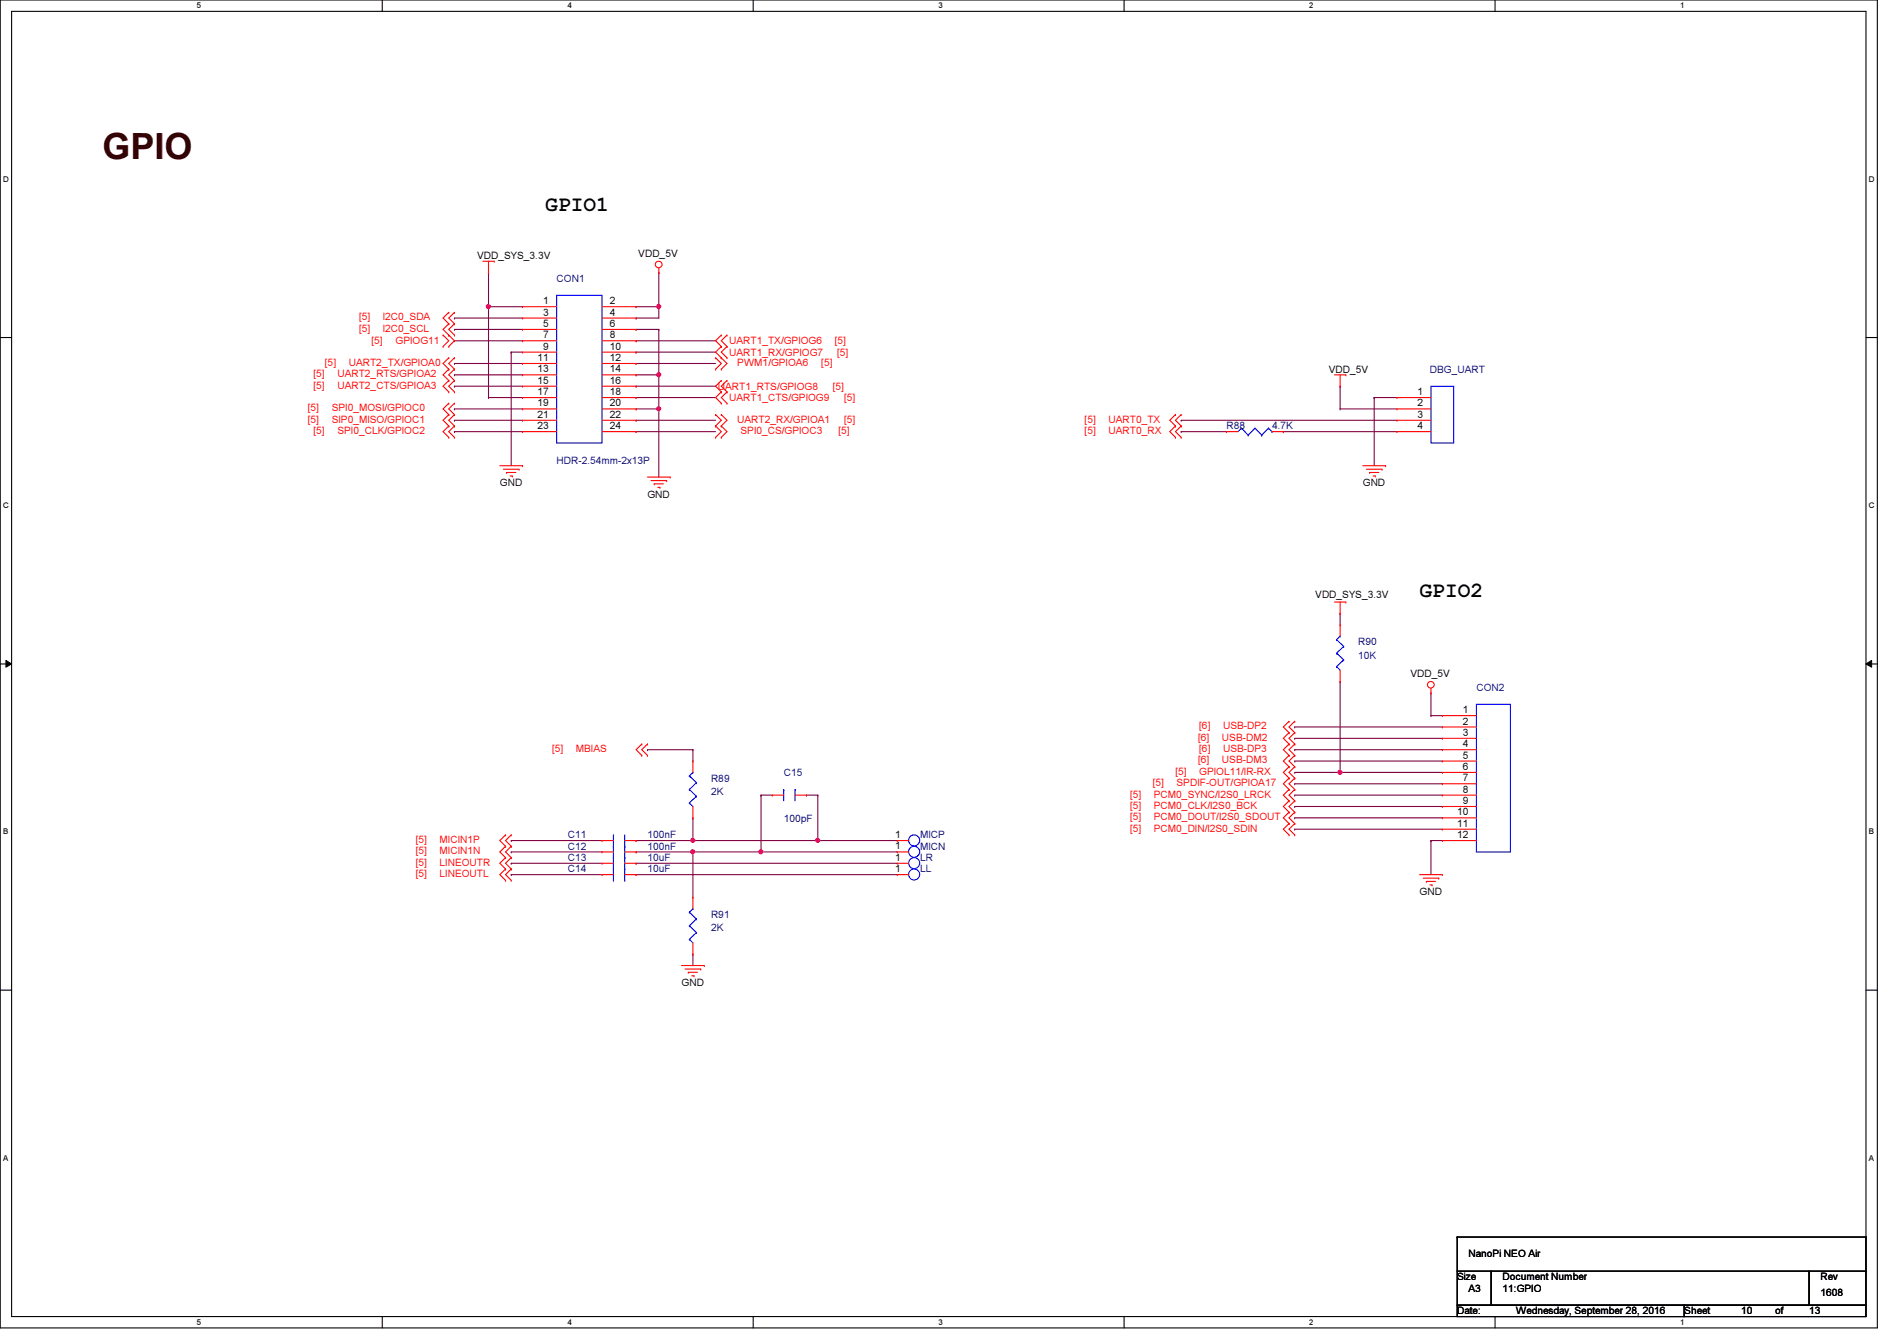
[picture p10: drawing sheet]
<svg xmlns="http://www.w3.org/2000/svg" width="297mm" height="210mm" viewBox="0 0 297 210" stroke-linecap="round" stroke-linejoin="round" font-family="sans-serif">
<path d="M0 0h294v207.9h-294zM1.8 1.8h290.4v204.3h-290.4z" fill="none" stroke="#000" stroke-width=".17"/>
<g fill="#fff">
<path d="M30.8 .2h.7v1.4h-.7z"/>
<path d="M30.8 206.2h.7v1.4h-.7z"/>
</g>
<path d="M59.9 0v1.8M59.9 206.1v1.8" fill="none" stroke="#000" stroke-width=".17"/>
<g fill="#fff">
<path d="M88.9 .2h.6v1.4h-.6z"/>
<path d="M88.9 206.2h.6v1.4h-.6z"/>
</g>
<path d="M117.9 0v1.8M117.9 206.1v1.8" fill="none" stroke="#000" stroke-width=".17"/>
<g fill="#fff">
<path d="M146.9 .2h.7v1.4h-.7z"/>
<path d="M146.9 206.2h.7v1.4h-.7z"/>
</g>
<path d="M176 0v1.8M176 206.1v1.8" fill="none" stroke="#000" stroke-width=".17"/>
<g fill="#fff">
<path d="M205 .2h.7v1.4h-.7z"/>
<path d="M205 206.2h.7v1.4h-.7z"/>
</g>
<path d="M234.1 0v1.8M234.1 206.1v1.8" fill="none" stroke="#000" stroke-width=".17"/>
<g fill="#fff">
<path d="M263.1 .2h.7v1.4h-.7z"/>
<path d="M263.1 206.2h.7v1.4h-.7z"/>
<path d="M.5 27.3h.9v1.4h-.9z"/>
<path d="M292.6 27.3h.9v1.4h-.9z"/>
<path d="M.5 78.4h.9v1.4h-.9z"/>
<path d="M292.6 78.4h.9v1.4h-.9z"/>
</g>
<path d="M0 52.8h1.8M292.2 52.8h1.8" fill="none" stroke="#000" stroke-width=".17"/>
<g fill="#fff">
<path d="M.5 129.5h.8v1.4h-.8z"/>
<path d="M292.6 129.5h.9v1.4h-.9z"/>
</g>
<path d="M0 103.9h1.8M292.2 103.9h1.8" fill="none" stroke="#000" stroke-width=".17"/>
<path d="M.9 103.4l.9 .5-.9 .5zM292.2 103.9l.9-.5v1z" fill="#000"/>
<path d="M.9 103.4l.9 .5-.9 .5zM292.2 103.9l.9-.5v1z" fill="none" stroke="#000" stroke-width=".16"/>
<g fill="#fff">
<path d="M.5 180.5h.8v1.4h-.8z"/>
<path d="M292.6 180.5h.9v1.4h-.9z"/>
</g>
<path d="M0 155h1.8M292.2 155h1.8" fill="none" stroke="#000" stroke-width=".17"/>
<g fill="none" stroke="#800040" stroke-width=".17">
<path d="M71.2 58.7h.1M71.2 56.9h.1M71.2 53.3h.1M71.2 58.7h10.6M71.2 56.9h10.6M71.2 53.3h10.6M99.6 56.9h.1M99.6 48h.1M99.6 56.9h12.5M99.6 48h3.6M103.2 48h.1M103.2 48v1.8"/>
<path d="M71.2 60.5h.1M71.2 60.5h10.6M99.6 60.5h.1M99.6 62.2h.1M99.6 65.8h.1M99.6 60.5h12.5M99.6 62.2h12.5M99.6 65.8h12.5"/>
</g>
<circle cx="103.1" cy="48" r=".32" fill="#f0f"/>
<circle cx="103.1" cy="48" r=".32" fill="none" stroke="#f0f" stroke-width=".17"/>
<g fill="none" stroke="#800040" stroke-width=".17">
<path d="M71.2 49.8h.1M71.2 51.6h.1M71.2 49.8h10.6M71.2 51.6h10.6M76.5 48h.1M76.5 48h5.3M76.5 48v14.2M80 55.1h.1M80 55.1h1.8M99.6 49.8h.1M99.6 55.1h.1M99.6 53.3h.1"/>
<path d="M99.6 49.8h3.6M99.6 55.1h12.5M99.6 53.3h12.5M71.2 65.8h.1M71.2 64h.1M71.2 67.6h.1M71.2 65.8h10.6M71.2 64h10.6M71.2 67.6h10.6M76.5 62.2h.1M76.5 62.2h5.3"/>
</g>
<circle cx="76.5" cy="48" r=".32" fill="#f0f"/>
<circle cx="76.5" cy="48" r=".32" fill="none" stroke="#f0f" stroke-width=".17"/>
<path d="M76.5 42.7h.1M76.5 42.7v5.3M99.6 58.7h.1M103.2 51.6h.1M103.2 51.6v7.1h-3.6M99.6 67.6h.1M99.6 67.6h12.5" fill="none" stroke="#800040" stroke-width=".17"/>
<circle cx="103.1" cy="58.6" r=".32" fill="#f0f"/>
<circle cx="103.1" cy="58.6" r=".32" fill="none" stroke="#f0f" stroke-width=".17"/>
<path d="M103.2 64h.1M103.2 64v10.7" fill="none" stroke="#800040" stroke-width=".17"/>
<circle cx="103.1" cy="64" r=".32" fill="#f0f"/>
<circle cx="103.1" cy="64" r=".32" fill="none" stroke="#f0f" stroke-width=".17"/>
<g fill="none" stroke="#800040" stroke-width=".17">
<path d="M80 55.1h.1M80 55.1v17.8M99.6 51.6h.1M99.6 51.6h3.6M103.2 42.7h.1M103.2 58.7h.1M103.2 42.7v5.3M103.2 58.7v5.3h-3.6M99.6 64h.1M185 65.8h.1M185 67.6h.1M185 65.8h33.7"/>
<path d="M185 67.6h7.1M201 67.6h.1M201 67.6h17.7M209.8 64h.1M209.8 60.5h.1M209.8 64h8.9M209.8 60.5v3.5M215.2 62.2h.1M215.2 62.2h3.5M215.2 62.2v10.7M209.8 96h.1M209.8 96v1.8"/>
<path d="M209.8 106.7h.1M209.8 106.7v14.2M224.1 112h.1M224.1 108.5h.1M224.1 108.5v3.5M224.1 112h1.7M202.7 120.9h.1M202.7 122.7h.1M202.7 120.9h23.1M202.7 122.7h23.1M209.8 120.9h.1M224.1 131.6h.1"/>
<path d="M224.1 131.6h1.7M224.1 131.6v5.3"/>
</g>
<circle cx="209.8" cy="120.9" r=".32" fill="#f0f"/>
<circle cx="209.8" cy="120.9" r=".32" fill="none" stroke="#f0f" stroke-width=".17"/>
<g fill="none" stroke="#800040" stroke-width=".17">
<path d="M101.4 117.3h.1M101.4 117.3h7.1M108.5 117.3h.1M108.5 117.3v1.8M202.7 119.1h.1M202.7 117.3h.1M202.7 115.6h.1M202.7 113.8h.1M202.7 119.1h23.1M202.7 117.3h23.1M202.7 115.6h23.1M202.7 113.8h23.1"/>
<path d="M80 136.9h.1M80 135.1h.1M80 136.9h14.3M80 135.1h14.3M99.6 131.6h.1M99.6 131.6h8.9"/>
</g>
<circle cx="108.5" cy="131.5" r=".32" fill="#f0f"/>
<circle cx="108.5" cy="131.5" r=".32" fill="none" stroke="#f0f" stroke-width=".17"/>
<g fill="none" stroke="#800040" stroke-width=".17">
<path d="M80 131.6h.1M80 133.3h.1M80 131.6h14.3M80 133.3h14.3M99.6 133.3h.1M108.5 128h.1M108.5 131.6h.1M108.5 133.3h.1M108.5 128v3.6M108.5 133.3v7.2M119.2 124.5h.1M119.2 124.5v8.8h-19.6"/>
<path d="M119.2 124.5h1.7M126.3 124.5h.1M126.3 124.5h1.8M128.1 124.5h.1M128.1 124.5v7.1h-19.6"/>
</g>
<circle cx="108.5" cy="133.3" r=".32" fill="#f0f"/>
<circle cx="108.5" cy="133.3" r=".32" fill="none" stroke="#f0f" stroke-width=".17"/>
<path d="M128.1 131.6h.1M128.1 131.6h12.4M202.7 124.5h.1M202.7 126.2h.1M202.7 128h.1M202.7 129.8h.1M202.7 124.5h23.1M202.7 126.2h23.1M202.7 128h23.1M202.7 129.8h23.1M108.5 149.4h.1M108.5 149.4v1.7" fill="none" stroke="#800040" stroke-width=".17"/>
<circle cx="128" cy="131.5" r=".32" fill="#f0f"/>
<circle cx="128" cy="131.5" r=".32" fill="none" stroke="#f0f" stroke-width=".17"/>
<path d="M119.2 133.3h.1M119.2 133.3h21.3" fill="none" stroke="#800040" stroke-width=".17"/>
<circle cx="119.1" cy="133.3" r=".32" fill="#f0f"/>
<circle cx="119.1" cy="133.3" r=".32" fill="none" stroke="#f0f" stroke-width=".17"/>
<path d="M99.6 135.1h.1M99.6 136.9h.1M99.6 135.1h40.9M99.6 136.9h40.9" fill="none" stroke="#800040" stroke-width=".17"/>
<g fill="none" stroke="#f00" stroke-width=".17">
<path d="M69.4 54.2h.1M69.4 52.5h.1M69.4 52.5l.9 .8-.9 .9M70.3 52.5h.1M70.3 50.7h.1M70.3 48.9h.1M70.3 59.6h.1M70.3 57.8h.1M70.3 56h.1M70.3 54.2h.1M70.3 50.7l-.9 .9 1.8 1.7-.9 .9M70.3 48.9l-.9 .9 .9 .9"/>
<path d="M70.3 57.8l-.9 .9 .9 .9M70.3 59.6l-.9 .9 .9 .8M70.3 56l-.9 .9 .9 .9M71.2 52.5h.1M71.2 50.7h.1M71.2 48.9h.1M71.2 59.6h.1M71.2 57.8h.1M71.2 56h.1M71.2 50.7l-.9 .9 .9 .9M71.2 48.9l-.9 .9 .9 .9M71.2 57.8l-.9 .9 .9 .9"/>
<path d="M71.2 59.6l-.9 .9 .9 .8M71.2 56l-.9 .9 .9 .9M75.6 40.9h1.8M76.5 42.7h.1M76.5 40.9v1.8M77.4 40.9h.1M81.8 48h.1M81.8 49.8h.1M81.8 51.6h.1M81.8 53.3h.1M81.8 55.1h.1M81.8 56.9h.1"/>
<path d="M81.8 58.7h.1M81.8 58.7h5.4M81.8 48h5.4M81.8 49.8h5.4M81.8 51.6h5.4M81.8 53.3h5.4M81.8 55.1h5.4M81.8 56.9h5.4M94.3 58.7h5.3M94.3 48h5.3M94.3 49.8h5.3M94.3 51.6h5.3"/>
<path d="M94.3 53.3h5.3M94.3 55.1h5.3M94.3 56.9h5.3M99.6 48h.1M99.6 49.8h.1M99.6 51.6h.1M99.6 53.3h.1M99.6 55.1h.1M99.6 56.9h.1M99.6 58.7h.1M103.2 42.7h.1M103.2 42v.7"/>
<path d="M112.1 57.8h.1M112.1 56h.1M112.1 56l.8 .9-.8 .9M112.9 57.8h.1M112.9 56h.1M112.9 52.5h.1M112.9 54.2h.1M112.9 59.6h.1M112.9 54.2l-.8 .9 1.7 1.8-.9 .9M112.9 52.5l-.8 .8 .8 .9M112.9 59.6l-.8 .9 .8 .8M113.8 54.2h.1"/>
<path d="M113.8 52.5h.1M113.8 56h.1M113.8 59.6h.1M113.8 52.5l-.9 .8 .9 .9M113.8 54.2l-.9 .9 .9 .9M113.8 59.6l-.9 .9 .9 .8M209 58.7h1.7M209.8 58.7v1.8M210.7 58.7h.1M70.3 61.3h.1M70.3 64.9h.1M70.3 63.1h.1"/>
<path d="M70.3 66.7h.1M70.3 68.5h.1M70.3 63.1l-.9 .9 .9 .9M70.3 64.9l-.9 .9 .9 .9M70.3 66.7l-.9 .9 .9 .9M71.2 61.3h.1M71.2 64.9h.1M71.2 63.1h.1M71.2 66.7h.1M71.2 68.5h.1M71.2 63.1l-.9 .9 .9 .9M71.2 64.9l-.9 .9 .9 .9"/>
<path d="M71.2 66.7l-.9 .9 .9 .9M78.3 72.9h3.5M78.8 73.4h2.5M79.3 74h.1M79.3 74h1.5M79.9 74.5h.3M80.2 74.5h.1M81.3 73.4h.1M81.8 72.9h.1M81.8 60.5h.1M81.8 62.2h.1M81.8 64h.1"/>
<path d="M81.8 65.8h.1M81.8 67.6h.1M81.8 62.2h5.4M81.8 64h5.4M81.8 65.8h5.4M81.8 67.6h5.4M81.8 60.5h5.4M94.3 62.2h5.3M94.3 64h5.3M94.3 65.8h5.3M94.3 67.6h5.3M94.3 60.5h5.3"/>
<path d="M99.6 60.5h.1M99.6 62.2h.1M99.6 64h.1M99.6 65.8h.1M99.6 67.6h.1M101.4 74.7h3.5M101.9 75.2h2.5M102.4 75.7h.1M102.4 75.7h1.5M103 76.3h.3M103.3 76.3h.1M104.4 75.2h.1"/>
<path d="M104.9 74.7h.1M112.1 66.7h.1M112.1 64.9h.1M112.1 68.5h.1M112.1 64.9l.8 .9-.8 .9M112.1 66.7l.8 .9-.8 .9M112.9 66.7h.1M112.9 64.9h.1M112.9 61.3h.1M112.9 63.1h.1M112.9 68.5h.1M112.9 64.9l.9 .9-.9 .9"/>
<path d="M112.9 61.3l-.8 .9 .8 .9M112.9 66.7l.9 .9-.9 .9M113.8 61.3h.1M113.8 63.1h.1M113.8 61.3l-.9 .9 .9 .9M184.1 68.5h.1M184.1 66.7h.1M184.1 64.9h.1M184.1 66.7l-.9 .9 .9 .9M184.1 64.9l-.9 .9 .9 .9M185 68.5h.1M185 66.7h.1"/>
<path d="M185 64.9h.1M185 66.7l-.9 .9 .9 .9M185 64.9l-.9 .9 .9 .9M192.1 67.6h.1M192.1 67.6h1.7M199.2 67.6h1.8M201 67.6h.1M209.8 60.5h.1M213.4 72.9h3.6M213.9 73.4h2.5M214.5 74h.1M214.5 74h1.4"/>
<path d="M215 74.5h.3M215.3 74.5h.1M216.4 73.4h.1M217 72.9h.1M218.7 62.2h.1M218.7 64h.1M218.7 65.8h.1M218.7 67.6h.1M218.7 62.2h5.4M218.7 64h5.4M218.7 65.8h5.4M218.7 67.6h5.4"/>
<path d="M209 94.2h1.7M209.8 96h.1M209.8 97.8h.1M209.8 94.2v1.8M209.8 97.8v1.8M210.7 94.2h.1M100.5 118.2h.1M100.5 116.5h.1M100.5 116.5l-.9 .8 .9 .9M101.4 118.2h.1M101.4 116.5h.1M101.4 116.5l-.9 .8 .9 .9"/>
<path d="M108.5 119.1h.1M108.5 119.1v1.8M201.8 116.5h.1M201.8 118.2h.1M201.8 114.7h.1M201.8 112.9h.1M201.8 116.5l-.8 .8 .8 .9M201.8 118.2l-.8 .9 .8 .9M201.8 114.7l-.8 .9 .8 .9M201.8 112.9l-.8 .9 .8 .9M202.7 116.5h.1M202.7 118.2h.1"/>
<path d="M202.7 114.7h.1M202.7 112.9h.1M202.7 116.5l-.9 .8 .9 .9M202.7 118.2l-.9 .9 .9 .9M202.7 114.7l-.9 .9 .9 .9M202.7 112.9l-.9 .9 .9 .9M209.8 106.7h.1M209.8 104.9v1.8M224.1 108.5h.1M224.1 107.7v.8M225.8 112h.1M225.8 113.8h.1"/>
<path d="M225.8 115.6h.1M225.8 117.3h.1M225.8 119.1h.1M225.8 112h5.4M225.8 113.8h5.4M225.8 115.6h5.4M225.8 117.3h5.4M225.8 119.1h5.4M79.2 137.8h.1M79.2 136h.1M79.2 134.2h.1M79.2 132.5h.1"/>
<path d="M79.2 130.7h.1M79.2 136l-.9 .9 .9 .9M79.2 134.2l-.9 .9 .9 .9M79.2 130.7l-.9 .9 .9 .9M79.2 132.5l-.9 .8 .9 .9M80 137.8h.1M80 136h.1M80 134.2h.1M80 132.5h.1M80 130.7h.1M80 136l-.8 .9 .8 .9M80 134.2l-.8 .9 .8 .9"/>
<path d="M80 130.7l-.8 .9 .8 .9M80 132.5l-.8 .8 .8 .9M94.3 135.1h.1M94.3 131.6h.1M94.3 136.9h.1M94.3 133.3h.1M94.3 136.9h1.8M94.3 135.1h1.8M94.3 133.3h1.8M94.3 131.6h1.8M97.8 136.9h1.8M97.8 135.1h1.8"/>
<path d="M97.8 133.3h1.8M97.8 131.6h1.8M99.6 135.1h.1M99.6 131.6h.1M99.6 136.9h.1M99.6 133.3h.1M108.5 128h.1M108.5 126.2v1.8M120.9 124.5h.1M120.9 124.5h1.8M124.5 124.5h1.8M126.3 124.5h.1"/>
<path d="M140.5 135.1h.1M140.5 133.3h.1M140.5 136.9h.1M140.5 131.6h.1M140.5 136.9h1.8M140.5 135.1h1.8M140.5 133.3h1.8M140.5 131.6h1.8M201.8 121.8h.1M201.8 120h.1M201.8 123.6h.1M201.8 125.3h.1"/>
<path d="M201.8 127.1h.1M201.8 128.9h.1M201.8 130.7h.1M201.8 120l-.8 .9 .8 .9M201.8 121.8l-.8 .9 .8 .9M201.8 123.6l-.8 .9 .8 .8M201.8 125.3l-.8 .9 .8 .9M201.8 127.1l-.8 .9 .8 .9M201.8 128.9l-.8 .9 .8 .9M202.7 121.8h.1M202.7 120h.1M202.7 123.6h.1"/>
<path d="M202.7 125.3h.1M202.7 127.1h.1M202.7 128.9h.1M202.7 130.7h.1M202.7 120l-.9 .9 .9 .9M202.7 121.8l-.9 .9 .9 .9M202.7 123.6l-.9 .9 .9 .8M202.7 125.3l-.9 .9 .9 .9M202.7 127.1l-.9 .9 .9 .9M202.7 128.9l-.9 .9 .9 .9M222.3 136.9h3.5M222.8 137.5h2.5"/>
<path d="M223.3 138h.1M223.3 138h1.5M223.9 138.5h.3M224.2 138.5h.1M225.3 137.5h.1M225.8 136.9h.1M225.8 120.9h.1M225.8 122.7h.1M225.8 124.5h.1M225.8 126.2h.1M225.8 128h.1M225.8 129.8h.1"/>
<path d="M225.8 131.6h.1M225.8 120.9h5.4M225.8 122.7h5.4M225.8 124.5h5.4M225.8 126.2h5.4M225.8 128h5.4M225.8 129.8h5.4M225.8 131.6h5.4M106.7 151.1h3.6M107.3 151.7h2.4M107.8 152.2h.1M107.8 152.2h1.4"/>
<path d="M108.3 152.7h.4M108.5 149.4h.1M108.5 140.5h.1M108.5 140.5v1.7M108.5 147.6v1.8M108.7 152.7h.1M109.7 151.7h.1M110.3 151.1h.1"/>
<circle cx="103.1" cy="41.4" r=".52"/>
<circle cx="224.1" cy="107.2" r=".52"/>
</g>
<path d="M228.2 199h5.3v5.3h-5.3zM228.2 193.6h.1M228.2 193.6v5.4M228.2 193.6h64M233.5 199h49.8v5.3h-49.8zM283.3 199h8.9v5.3h-8.9zM292.2 193.6h.1M292.2 199h.1M292.2 193.6v5.4M228.2 204.3h35.5v1.8h-35.5zM263.7 204.3h28.5v1.8h-28.5z" fill="none" stroke="#000" stroke-width=".17"/>
<g fill="none" stroke="#00f" stroke-width=".17">
<path d="M87.2 46.2h7.1v23.1h-7.1zM194.4 67h.1M194.4 67l-.6 .6M194.4 67l1 1.1M195.4 68.1h.1M196.5 67h.1M196.5 67l-1.1 1.1M196.5 67l1.1 1.1M197.6 68.1h.1M198.6 67h.1M198.6 67l-1 1.1M198.6 67l.6 .6"/>
<path d="M199.2 67.6h.1M224.1 60.5h3.5v8.8h-3.5zM209.8 99.6h.1M209.8 99.6l-.5 .5M209.3 104.4h.1M209.3 102.2h.1M209.3 100.1h.1M209.3 104.4l.5 .5M209.3 102.2l1.1 1.1M209.3 100.1l1.1 1.1M210.4 103.3h.1M210.4 101.2h.1"/>
<path d="M210.4 103.3l-1.1 1.1M210.4 101.2l-1.1 1M231.2 110.2h5.3v23.1h-5.3zM96.1 136h.1M96.1 132.5h.1M96.1 137.8h.1M96.1 134.2h.1M96.1 130.7v7.1M97.8 136h.1M97.8 132.5h.1M97.8 137.8h.1M97.8 134.2h.1"/>
<path d="M97.8 130.7v7.1M107.9 125.7h.1M107.9 123.6h.1M107.9 121.5h.1M107.9 125.7l.6 .5M107.9 123.6l1.1 1M107.9 121.5l1.1 1M108.5 120.9h.1M108.5 120.9l-.6 .6M109 124.6h.1M109 122.5h.1M109 124.6l-1.1 1.1"/>
<path d="M109 122.5l-1.1 1.1M122.7 123.6h.1M122.7 123.6v1.7M124.5 123.6h.1M124.5 123.6v1.7M107.9 147h.1M107.9 144.9h.1M107.9 142.8h.1M107.9 147l.6 .6M107.9 144.9l1.1 1.1M107.9 142.8l1.1 1M108.5 142.2h.1"/>
<path d="M108.5 142.2l-.6 .6M109 146h.1M109 143.8h.1M109 146l-1.1 1M109 143.8l-1.1 1.1"/>
<circle cx="143.1" cy="135.1" r=".87"/>
<circle cx="143.1" cy="131.5" r=".87"/>
<circle cx="143.1" cy="133.3" r=".87"/>
<circle cx="143.1" cy="136.9" r=".87"/>
</g>
<circle cx="103.1" cy="48" r=".32" fill="#f0f"/>
<circle cx="103.1" cy="48" r=".32" fill="none" stroke="#f0f" stroke-width=".17"/>
<circle cx="76.5" cy="48" r=".32" fill="#f0f"/>
<circle cx="76.5" cy="48" r=".32" fill="none" stroke="#f0f" stroke-width=".17"/>
<circle cx="103.1" cy="58.6" r=".32" fill="#f0f"/>
<circle cx="103.1" cy="58.6" r=".32" fill="none" stroke="#f0f" stroke-width=".17"/>
<circle cx="103.1" cy="64" r=".32" fill="#f0f"/>
<circle cx="103.1" cy="64" r=".32" fill="none" stroke="#f0f" stroke-width=".17"/>
<circle cx="209.8" cy="120.9" r=".32" fill="#f0f"/>
<circle cx="209.8" cy="120.9" r=".32" fill="none" stroke="#f0f" stroke-width=".17"/>
<circle cx="108.5" cy="131.5" r=".32" fill="#f0f"/>
<circle cx="108.5" cy="131.5" r=".32" fill="none" stroke="#f0f" stroke-width=".17"/>
<circle cx="108.5" cy="133.3" r=".32" fill="#f0f"/>
<circle cx="108.5" cy="133.3" r=".32" fill="none" stroke="#f0f" stroke-width=".17"/>
<circle cx="128" cy="131.5" r=".32" fill="#f0f"/>
<circle cx="128" cy="131.5" r=".32" fill="none" stroke="#f0f" stroke-width=".17"/>
<circle cx="119.1" cy="133.3" r=".32" fill="#f0f"/>
<circle cx="119.1" cy="133.3" r=".32" fill="none" stroke="#f0f" stroke-width=".17"/>
<text font-size="5.7" fill="#400000" x="16" y="24.8">GPIO</text>
<g font-size="3.3">
<text x="85.4" y="33">GPIO1</text>
<text x="222.3" y="93.4">GPIO2</text>
</g>
<g font-size="1.6">
<text x="74.7" y="40.6">VDD_SYS_3.3V</text>
<text x="99.9" y="40.2">VDD_5V</text>
<text x="85" y="47.6">1</text>
<text x="95.5" y="47.6">2</text>
<text x="85" y="49.4">3</text>
<text x="85" y="51.2">5</text>
<text x="85" y="53">7</text>
<text x="95.5" y="49.4">4</text>
<text x="95.5" y="51.2">6</text>
<text x="95.5" y="53">8</text>
<text x="84.2" y="56.5">11</text>
<text x="84.2" y="58.3">13</text>
<text x="85" y="54.7">9</text>
<text x="95.5" y="54.7">10</text>
<text x="95.5" y="56.5">12</text>
<text x="95.5" y="58.3">14</text>
<text x="208.1" y="58.3">VDD_5V</text>
<text x="84.2" y="60.1">15</text>
<text x="84.2" y="61.8">17</text>
<text x="84.2" y="63.6">19</text>
<text x="84.2" y="65.4">21</text>
<text x="95.5" y="60.1">16</text>
<text x="95.5" y="61.8">18</text>
<text x="95.5" y="63.6">20</text>
<text x="95.5" y="65.4">22</text>
<text x="222" y="61.8">1</text>
<text x="222" y="63.6">2</text>
<text x="222" y="65.4">3</text>
<text x="84.2" y="67.2">23</text>
<text x="95.5" y="67.2">24</text>
<text x="222" y="67.2">4</text>
<text x="78.3" y="76.1">GND</text>
<text x="101.4" y="77.9">GND</text>
<text x="213.4" y="76.1">GND</text>
<text x="205.9" y="93.6">VDD_SYS_3.3V</text>
<text x="220.8" y="106">VDD_5V</text>
<text x="229.1" y="111.6">1</text>
<text x="229.1" y="113.4">2</text>
<text x="229.1" y="115.2">3</text>
<text x="229.1" y="117">4</text>
<text x="229.1" y="118.7">5</text>
<text x="229.1" y="120.5">6</text>
<text x="229.1" y="122.3">7</text>
<text x="229.1" y="124.1">8</text>
<text x="229.1" y="125.9">9</text>
<text x="140.2" y="131.2">1</text>
<text x="228.2" y="127.6">10</text>
<text x="228.2" y="129.4">11</text>
<text x="228.2" y="131.2">12</text>
<text x="140.2" y="134.7">1</text>
<text x="140.2" y="133">1</text>
<text x="140.2" y="136.5">1</text>
<text x="222.3" y="140.1">GND</text>
<text x="106.7" y="154.3">GND</text>
<text x="230" y="196.7">NanoPi NEO Air</text>
<text x="228.2" y="200.4">Size</text>
<text x="230" y="202.2">A3</text>
<text x="235.3" y="202.2">11:GPIO</text>
<text x="235.3" y="200.4">Document Number</text>
<text x="285.1" y="202.9">1608</text>
<text x="285.1" y="200.4">Rev</text>
<text x="228.2" y="205.7">Date:</text>
<text x="237.4" y="205.7">Wednesday, September 28, 2016</text>
<text x="263.7" y="205.7">Sheet</text>
<text x="272.6" y="205.7">10</text>
<text x="278" y="205.7">of</text>
<text x="283.3" y="205.7">13</text>
</g>
<g font-size="1.6" fill="#000080">
<text x="87.2" y="44.1">CON1</text>
<text x="223.9" y="58.3">DBG_UART</text>
<text x="192.1" y="67.2">R88</text>
<text x="199.2" y="67.2">4.7K</text>
<text x="87.2" y="72.6">HDR-2.54mm-2x13P</text>
<text x="212.7" y="101">R90</text>
<text x="212.7" y="103.1">10K</text>
<text x="231.2" y="108.1">CON2</text>
<text x="111.3" y="122.3">R89</text>
<text x="111.3" y="124.5">2K</text>
<text x="122.7" y="121.5">C15</text>
<text x="88.9" y="131.2">C11</text>
<text x="101.4" y="131.2">100nF</text>
<text x="122.7" y="128.7">100pF</text>
<text x="144.1" y="131.2">MICP</text>
<text x="88.9" y="134.8">C13</text>
<text x="88.9" y="136.6">C14</text>
<text x="88.9" y="133">C12</text>
<text x="101.4" y="134.8">10uF</text>
<text x="101.4" y="136.6">10uF</text>
<text x="101.4" y="133">100nF</text>
<text x="144.1" y="134.8">LR</text>
<text x="144.1" y="133">MICN</text>
<text x="144.1" y="136.6">LL</text>
<text x="111.3" y="143.7">R91</text>
<text x="111.3" y="145.8">2K</text>
</g>
<g font-size="1.6" fill="#f00">
<text x="56.2" y="51.9">[5]</text>
<text x="56.2" y="50.2">[5]</text>
<text x="58.2" y="53.9">[5]</text>
<text x="59.9" y="51.9">I2C0_SCL</text>
<text x="59.9" y="50.2">I2C0_SDA</text>
<text x="61.9" y="53.9">GPIOG11</text>
<text x="114.2" y="53.9">UART1_TX/GPIOG6</text>
<text x="130.7" y="53.9">[5]</text>
<text x="49.1" y="59.1">[5]</text>
<text x="50.9" y="57.3">[5]</text>
<text x="52.8" y="59.1">UART2_RTS/GPIOA2</text>
<text x="54.6" y="57.3">UART2_TX/GPIOA0</text>
<text x="114.2" y="55.7">UART1_RX/GPIOG7</text>
<text x="115.4" y="57.3">PWM1/GPIOA6</text>
<text x="128.6" y="57.3">[5]</text>
<text x="131.1" y="55.7">[5]</text>
<text x="48.2" y="64.4">[5]</text>
<text x="49.1" y="60.8">[5]</text>
<text x="51.9" y="64.4">SPI0_MOSI/GPIOC0</text>
<text x="52.8" y="60.8">UART2_CTS/GPIOA3</text>
<text x="112.4" y="61">UART1_RTS/GPIOG8</text>
<text x="114.2" y="62.8">UART1_CTS/GPIOG9</text>
<text x="130.4" y="61">[5]</text>
<text x="132.2" y="62.8">[5]</text>
<text x="48.2" y="66.2">[5]</text>
<text x="49.1" y="67.9">[5]</text>
<text x="51.9" y="66.2">SIP0_MISO/GPIOC1</text>
<text x="52.8" y="67.9">SPI0_CLK/GPIOC2</text>
<text x="115.4" y="66.2">UART2_RX/GPIOA1</text>
<text x="115.9" y="67.9">SPI0_CS/GPIOC3</text>
<text x="131.3" y="67.9">[5]</text>
<text x="132.2" y="66.2">[5]</text>
<text x="169.8" y="67.9">[5]</text>
<text x="169.8" y="66.2">[5]</text>
<text x="173.6" y="67.9">UART0_RX</text>
<text x="173.6" y="66.2">UART0_TX</text>
<text x="86.4" y="117.7">[5]</text>
<text x="90.2" y="117.7">MBIAS</text>
<text x="187.6" y="119.5">[6]</text>
<text x="187.6" y="116">[6]</text>
<text x="187.8" y="117.7">[6]</text>
<text x="187.8" y="114.2">[6]</text>
<text x="191.3" y="119.5">USB-DM3</text>
<text x="191.3" y="116">USB-DM2</text>
<text x="191.5" y="117.7">USB-DP3</text>
<text x="191.5" y="114.2">USB-DP2</text>
<text x="177" y="124.8">[5]</text>
<text x="180.5" y="123.1">[5]</text>
<text x="180.7" y="124.8">PCM0_SYNC/I2S0_LRCK</text>
<text x="184.1" y="121.3">[5]</text>
<text x="184.2" y="123.1">SPDIF-OUT/GPIOA17</text>
<text x="187.8" y="121.3">GPIOL11/IR-RX</text>
<text x="65.1" y="132">[5]</text>
<text x="68.8" y="132">MICIN1P</text>
<text x="177" y="126.6">[5]</text>
<text x="177" y="128.4">[5]</text>
<text x="177" y="130.2">[5]</text>
<text x="180.7" y="126.6">PCM0_CLK/I2S0_BCK</text>
<text x="180.7" y="128.4">PCM0_DOUT/I2S0_SDOUT</text>
<text x="180.7" y="130.2">PCM0_DIN/I2S0_SDIN</text>
<text x="65.1" y="137.3">[5]</text>
<text x="65.1" y="135.5">[5]</text>
<text x="65.1" y="133.7">[5]</text>
<text x="68.8" y="137.3">LINEOUTL</text>
<text x="68.8" y="135.5">LINEOUTR</text>
<text x="68.8" y="133.7">MICIN1N</text>
</g>
<g font-size="1.3">
<text x="30.8" y="1.3">5</text>
<text x="88.9" y="1.3">4</text>
<text x="146.9" y="1.3">3</text>
<text x="205" y="1.3">2</text>
<text x="263.1" y="1.3">1</text>
<text x=".5" y="28.4">D</text>
<text x="292.6" y="28.4">D</text>
<text x=".5" y="79.5">C</text>
<text x="292.6" y="79.5">C</text>
<text x=".5" y="130.6">B</text>
<text x="292.6" y="130.6">B</text>
<text x=".5" y="181.7">A</text>
<text x="292.6" y="181.7">A</text>
<text x="30.8" y="207.4">5</text>
<text x="88.9" y="207.4">4</text>
<text x="146.9" y="207.4">3</text>
<text x="205" y="207.4">2</text>
<text x="263.1" y="207.4">1</text>
</g>
</svg>
